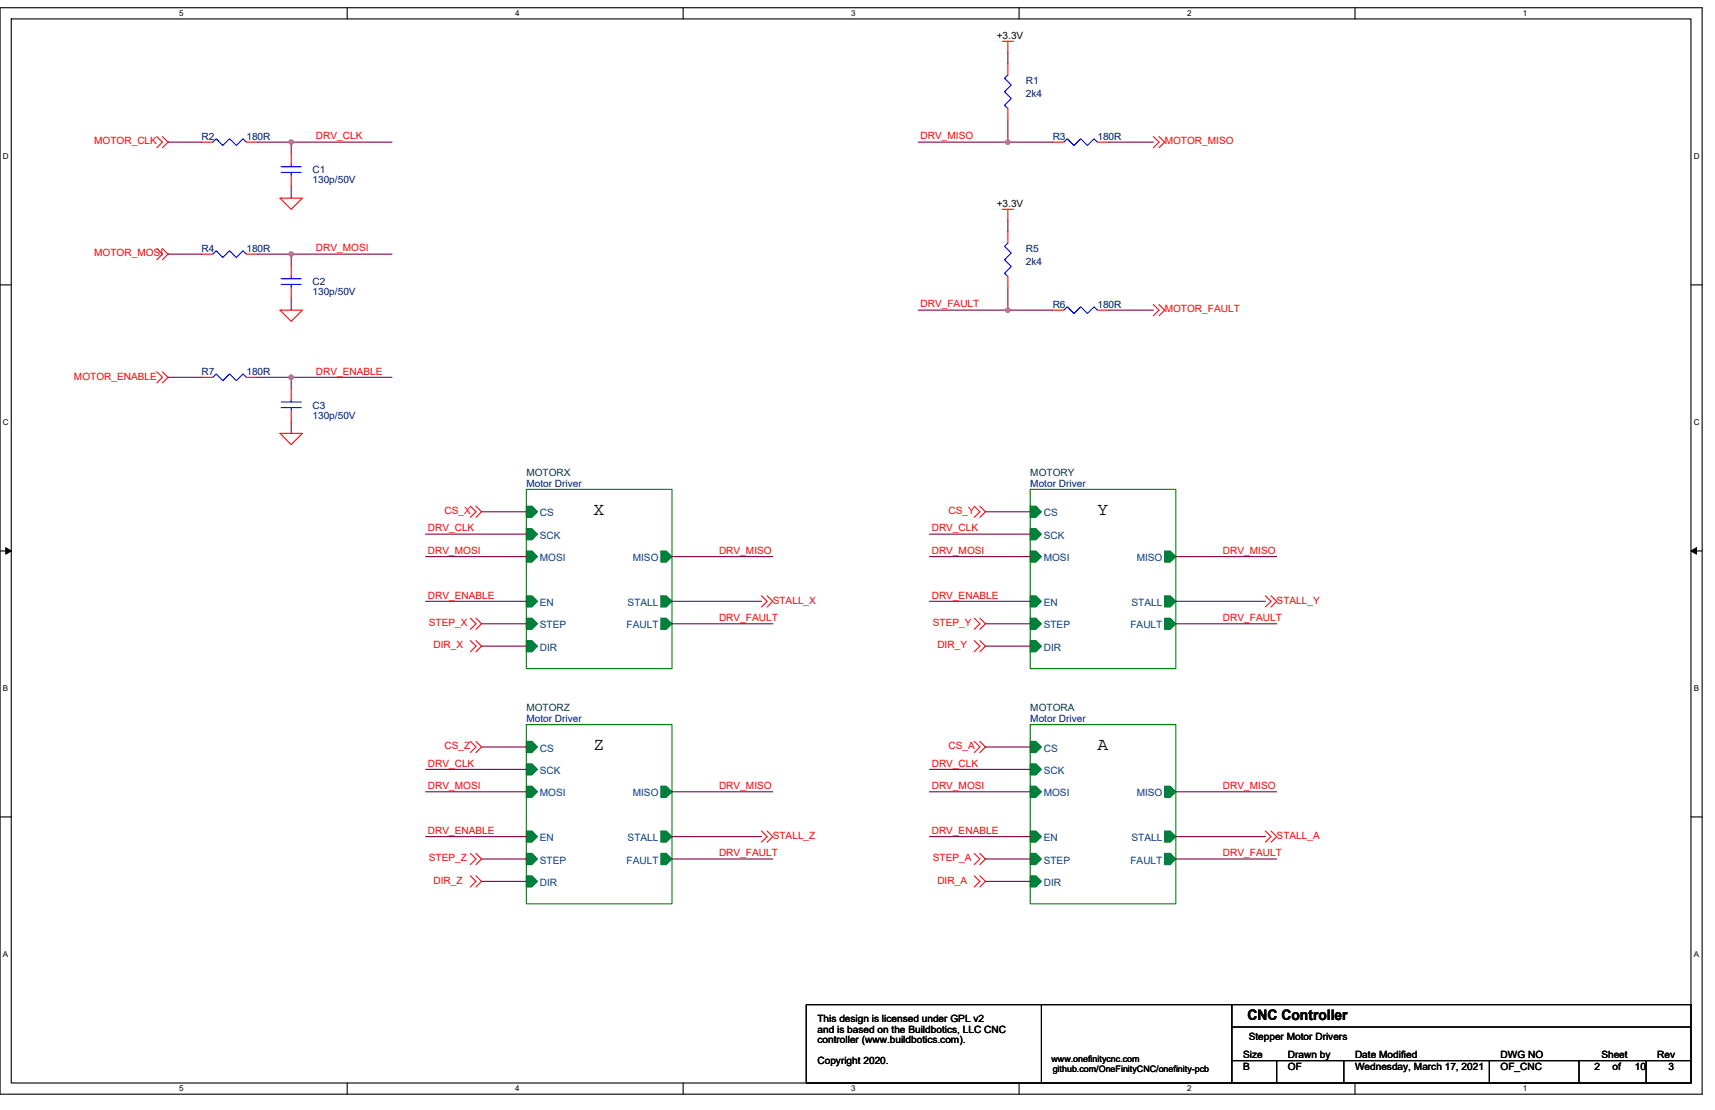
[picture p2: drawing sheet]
<svg xmlns="http://www.w3.org/2000/svg" width="432mm" height="279mm" viewBox="0 0 432 279" stroke-linecap="round" stroke-linejoin="round" font-family="sans-serif">
<path d="M0 1.9h428.6v273.5h-428.6zM2.8 4.8h422.9v267.8h-422.9z" fill="none" stroke="#000" stroke-width=".28"/>
<g fill="#fff">
<path d="M45.1 2.2h1.1v2.3h-1.1z"/>
<path d="M45.1 272.9h1.1v2.3h-1.1z"/>
</g>
<path d="M87.4 1.9v2.9M87.4 272.6v2.8" fill="none" stroke="#000" stroke-width=".28"/>
<g fill="#fff">
<path d="M129.7 2.2h1.1v2.3h-1.1z"/>
<path d="M129.7 272.9h1.1v2.3h-1.1z"/>
</g>
<path d="M172 1.9v2.9M172 272.6v2.8" fill="none" stroke="#000" stroke-width=".28"/>
<g fill="#fff">
<path d="M214.3 2.2h1.1v2.3h-1.1z"/>
<path d="M214.3 272.9h1.1v2.3h-1.1z"/>
</g>
<path d="M256.6 1.9v2.9M256.6 272.6v2.8" fill="none" stroke="#000" stroke-width=".28"/>
<g fill="#fff">
<path d="M298.9 2.2h1.1v2.3h-1.1z"/>
<path d="M298.9 272.9h1.1v2.3h-1.1z"/>
</g>
<path d="M341.2 1.9v2.9M341.2 272.6v2.8" fill="none" stroke="#000" stroke-width=".28"/>
<g fill="#fff">
<path d="M383.5 2.2h1.1v2.3h-1.1z"/>
<path d="M383.5 272.9h1.1v2.3h-1.1z"/>
<path d="M.7 38.2h1.5v2.3h-1.5z"/>
<path d="M426.5 38.2h1.4v2.3h-1.4z"/>
<path d="M.7 105.2h1.5v2.2h-1.5z"/>
<path d="M426.5 105.2h1.4v2.2h-1.4z"/>
</g>
<path d="M0 71.7h2.8M425.7 71.7h2.9" fill="none" stroke="#000" stroke-width=".28"/>
<g fill="#fff">
<path d="M.7 172.1h1.4v2.3h-1.4z"/>
<path d="M426.5 172.1h1.3v2.3h-1.3z"/>
</g>
<path d="M0 138.7h2.8M425.7 138.7h2.9" fill="none" stroke="#000" stroke-width=".28"/>
<path d="M1.4 137.9l1.4 .8-1.4 .8zM425.7 138.7l1.4-.8v1.6z" fill="#000" stroke="#000" stroke-width=".25"/>
<g fill="#fff">
<path d="M.7 239.1h1.4v2.3h-1.4z"/>
<path d="M426.4 239.1h1.4v2.3h-1.4z"/>
</g>
<path d="M0 205.6h2.8M425.7 205.6h2.9M262.2 252.9h-59.2v19.7h59.2M262.2 252.9h48v19.7h-48zM310.2 252.9h115.5v19.7h-115.5M310.2 258.5h115.5M310.2 267h115.5M321.4 267v5.6M338.3 267v5.6M375 267v5.6M397.6 267v5.6M414.5 267v5.6" fill="none" stroke="#000" stroke-width=".28"/>
<g fill="none" stroke="#f00" stroke-width=".28">
<path d="M252.3 10.4h2.9M253.8 10.4v2.8M253.8 16v2.9M39.5 34.4l1.4 1.4-1.4 1.4M40.9 34.4l1.4 1.4-1.4 1.4M50.8 35.8h2.8M62 35.8h2.9M73.3 38.6v2.8M253.8 27.3v2.8M265 35.8h2.9M276.3 35.8h2.8M290.4 34.4l1.4 1.4-1.4 1.4"/>
<path d="M291.8 34.4l1.4 1.4-1.4 1.4M70.5 49.9h5.6l-2.8 2.8zM73.3 44.2v2.9M252.3 52.7h2.9M253.8 52.7v2.8M253.8 58.3v2.9M39.5 62.6l1.4 1.4-1.4 1.4M40.9 62.6l1.4 1.4-1.4 1.4M50.8 64h2.8M62 64h2.9M70.5 78.1h5.6l-2.8 2.8zM73.3 66.8v2.8"/>
<path d="M73.3 72.4v2.8M253.8 69.6v2.8M265 78.1h2.9M276.3 78.1h2.8M290.4 76.7l1.4 1.4-1.4 1.4M291.8 76.7l1.4 1.4-1.4 1.4M39.5 93.6l1.4 1.4-1.4 1.4M40.9 93.6l1.4 1.4-1.4 1.4M50.8 95h2.8M62 95h2.9M73.3 97.8v2.8M70.5 109.1h5.6l-2.8 2.8z"/>
<path d="M73.3 103.4v2.9M118.4 127.4l1.4 1.4-1.4 1.4M119.8 127.4l1.4 1.4-1.4 1.4M245.3 127.4l1.4 1.4-1.4 1.4M246.7 127.4l1.4 1.4-1.4 1.4M118.4 155.6l1.4 1.4-1.4 1.4M119.8 155.6l1.4 1.4-1.4 1.4M191.7 150l1.4 1.4-1.4 1.4M193.1 150l1.5 1.4-1.5 1.4M245.3 155.6l1.4 1.4-1.4 1.4M246.7 155.6l1.4 1.4-1.4 1.4M318.6 150l1.4 1.4-1.4 1.4"/>
<path d="M320 150l1.4 1.4-1.4 1.4M118.4 161.2l1.4 1.4-1.4 1.5M119.8 161.2l1.4 1.4-1.4 1.5M245.3 161.2l1.4 1.4-1.4 1.5M246.7 161.2l1.4 1.4-1.4 1.5M118.4 186.6l1.4 1.4-1.4 1.4M119.8 186.6l1.4 1.4-1.4 1.4M245.3 186.6l1.4 1.4-1.4 1.4M246.7 186.6l1.4 1.4-1.4 1.4M118.4 214.8l1.4 1.4-1.4 1.4M119.8 214.8l1.4 1.4-1.4 1.4M191.7 209.2l1.4 1.4-1.4 1.4"/>
<path d="M193.1 209.2l1.5 1.4-1.5 1.4M245.3 214.8l1.4 1.4-1.4 1.4M246.7 214.8l1.4 1.4-1.4 1.4M318.6 209.2l1.4 1.4-1.4 1.4M320 209.2l1.4 1.4-1.4 1.4M118.4 220.5l1.4 1.3-1.4 1.5M119.8 220.5l1.4 1.3-1.4 1.5M245.3 220.5l1.4 1.3-1.4 1.5M246.7 220.5l1.4 1.3-1.4 1.5"/>
</g>
<g fill="none" stroke="#00f" stroke-width=".28">
<path d="M253.8 18.9l-.9 .8 1.7 1.7-1.7 1.7 1.7 1.7-1.7 1.7 .9 .8M53.6 35.8l.8-.9 1.7 1.7 1.7-1.7 1.7 1.7 1.7-1.7 .8 .9M267.9 35.8l.8-.9 1.7 1.7 1.7-1.7 1.7 1.7 1.7-1.7 .8 .9M70.8 43.4h5.1M70.8 42h5.1M73.3 41.4v.6M73.3 43.4v.8M53.6 64l.8-.9 1.7 1.7 1.7-1.7 1.7 1.7 1.7-1.7 .8 .9M70.8 71.6h5.1M70.8 70.2h5.1M73.3 69.6v.6M73.3 71.6v.8"/>
<path d="M253.8 61.2l-.9 .8 1.7 1.7-1.7 1.7 1.7 1.7-1.7 1.7 .9 .8M267.9 78.1l.8-.9 1.7 1.7 1.7-1.7 1.7 1.7 1.7-1.7 .8 .9M53.6 95l.8-.9 1.7 1.7 1.7-1.7 1.7 1.7 1.7-1.7 .8 .9M70.8 102.6h5.1M70.8 101.2h5.1M73.3 100.6v.6M73.3 102.6v.8"/>
</g>
<g fill="#008040" stroke="#008040" stroke-width=".28">
<path d="M132.5 155.6h1.4l1.4 1.4-1.4 1.4h-1.4z" fill-rule="evenodd"/>
<path d="M132.5 161.2h1.4l1.4 1.4-1.4 1.5h-1.4z" fill-rule="evenodd"/>
<path d="M132.5 150h1.4l1.4 1.4-1.4 1.4h-1.4z" fill-rule="evenodd"/>
<path d="M132.5 127.4h1.4l1.4 1.4-1.4 1.4h-1.4z" fill-rule="evenodd"/>
<path d="M132.5 133.1h1.4l1.4 1.4-1.4 1.4h-1.4z" fill-rule="evenodd"/>
<path d="M132.5 138.7h1.4l1.4 1.4-1.4 1.4h-1.4z" fill-rule="evenodd"/>
<path d="M166.4 138.7h1.4l1.4 1.4-1.4 1.4h-1.4z" fill-rule="evenodd"/>
<path d="M166.4 155.6h1.4l1.4 1.4-1.4 1.4h-1.4z" fill-rule="evenodd"/>
<path d="M166.4 150h1.4l1.4 1.4-1.4 1.4h-1.4z" fill-rule="evenodd"/>
<path d="M259.4 155.6h1.4l1.4 1.4-1.4 1.4h-1.4z" fill-rule="evenodd"/>
<path d="M259.4 161.2h1.4l1.4 1.4-1.4 1.5h-1.4z" fill-rule="evenodd"/>
<path d="M259.4 150h1.4l1.4 1.4-1.4 1.4h-1.4z" fill-rule="evenodd"/>
<path d="M259.4 127.4h1.4l1.4 1.4-1.4 1.4h-1.4z" fill-rule="evenodd"/>
<path d="M259.4 133.1h1.4l1.4 1.4-1.4 1.4h-1.4z" fill-rule="evenodd"/>
<path d="M259.4 138.7h1.4l1.4 1.4-1.4 1.4h-1.4z" fill-rule="evenodd"/>
<path d="M293.2 138.7h1.4l1.5 1.4-1.5 1.4h-1.4z" fill-rule="evenodd"/>
<path d="M293.2 155.6h1.4l1.5 1.4-1.5 1.4h-1.4z" fill-rule="evenodd"/>
<path d="M293.2 150h1.4l1.5 1.4-1.5 1.4h-1.4z" fill-rule="evenodd"/>
<path d="M259.4 214.8h1.4l1.4 1.4-1.4 1.4h-1.4z" fill-rule="evenodd"/>
<path d="M259.4 220.5h1.4l1.4 1.3-1.4 1.5h-1.4z" fill-rule="evenodd"/>
<path d="M259.4 209.2h1.4l1.4 1.4-1.4 1.4h-1.4z" fill-rule="evenodd"/>
<path d="M259.4 186.6h1.4l1.4 1.4-1.4 1.4h-1.4z" fill-rule="evenodd"/>
<path d="M259.4 192.3h1.4l1.4 1.4-1.4 1.4h-1.4z" fill-rule="evenodd"/>
<path d="M259.4 197.9h1.4l1.4 1.4-1.4 1.4h-1.4z" fill-rule="evenodd"/>
<path d="M293.2 197.9h1.4l1.5 1.4-1.5 1.4h-1.4z" fill-rule="evenodd"/>
<path d="M293.2 214.8h1.4l1.5 1.4-1.5 1.4h-1.4z" fill-rule="evenodd"/>
<path d="M293.2 209.2h1.4l1.5 1.4-1.5 1.4h-1.4z" fill-rule="evenodd"/>
<path d="M132.5 214.8h1.4l1.4 1.4-1.4 1.4h-1.4z" fill-rule="evenodd"/>
<path d="M132.5 220.5h1.4l1.4 1.3-1.4 1.5h-1.4z" fill-rule="evenodd"/>
<path d="M132.5 209.2h1.4l1.4 1.4-1.4 1.4h-1.4z" fill-rule="evenodd"/>
<path d="M132.5 186.6h1.4l1.4 1.4-1.4 1.4h-1.4z" fill-rule="evenodd"/>
<path d="M132.5 192.3h1.4l1.4 1.4-1.4 1.4h-1.4z" fill-rule="evenodd"/>
<path d="M132.5 197.9h1.4l1.4 1.4-1.4 1.4h-1.4z" fill-rule="evenodd"/>
<path d="M166.4 197.9h1.4l1.4 1.4-1.4 1.4h-1.4z" fill-rule="evenodd"/>
<path d="M166.4 214.8h1.4l1.4 1.4-1.4 1.4h-1.4z" fill-rule="evenodd"/>
<path d="M166.4 209.2h1.4l1.4 1.4-1.4 1.4h-1.4z" fill-rule="evenodd"/>
</g>
<path d="M132.5 123.2h36.7v45.1h-36.7zM259.4 123.2h36.7v45.1h-36.7zM132.5 182.4h36.7v45.1h-36.7zM259.4 182.4h36.7v45.1h-36.7z" fill="none" stroke="#008000" stroke-width=".28"/>
<g fill="none" stroke="#800040" stroke-width=".28">
<path d="M253.8 13.2v2.8M42.3 35.8h8.5M64.9 35.8h8.4v2.8M73.3 35.8h25.4M231.2 35.8h22.6M253.8 35.8h11.2M253.8 30.1v5.7M279.1 35.8h11.3M73.3 47.1v2.8M253.8 55.5v2.8M42.3 64h8.5M64.9 64h8.4"/>
<path d="M73.3 64h25.4M73.3 64v2.8M73.3 75.2v2.9M231.2 78.1h22.6M253.8 72.4v5.7M253.8 78.1h11.2M279.1 78.1h11.3M42.3 95h8.5M64.9 95h8.4M73.3 95h25.4M73.3 95v2.8M73.3 106.3v2.8"/>
<path d="M107.1 134.5h25.4M121.2 128.8h11.3M234 134.5h25.4M248.1 128.8h11.3M107.1 140.1h25.4M107.1 151.4h25.4M121.2 157h11.3M169.2 151.4h22.5M169.2 140.1h25.4M169.2 157h25.4M234 140.1h25.4M234 151.4h25.4"/>
<path d="M248.1 157h11.3M296.1 140.1h25.3M296.1 157h25.3M296.1 151.4h22.5M121.2 162.6h11.3M248.1 162.6h11.3M107.1 193.7h25.4M107.1 199.3h25.4M121.2 188h11.3M169.2 199.3h25.4M234 199.3h25.4M234 193.7h25.4"/>
<path d="M248.1 188h11.3M296.1 199.3h25.3M107.1 210.6h25.4M121.2 216.2h11.3M169.2 216.2h25.4M169.2 210.6h22.5M234 210.6h25.4M248.1 216.2h11.3M296.1 216.2h25.3M296.1 210.6h22.5M121.2 221.8h11.3M248.1 221.8h11.3"/>
</g>
<g fill="#f0f" stroke="#f0f" stroke-width=".28">
<circle cx="73.3" cy="35.8" r=".56"/>
<circle cx="73.3" cy="64" r=".56"/>
<circle cx="73.3" cy="95" r=".56"/>
<circle cx="253.7" cy="35.8" r=".55"/>
<circle cx="253.7" cy="78.1" r=".55"/>
</g>
<g font-size="4.5">
<text x="149.4" y="129.6">X</text>
<text x="276.3" y="129.6">Y</text>
<text x="149.4" y="188.8">Z</text>
<text x="276.3" y="188.8">A</text>
</g>
<text font-size="3.7" x="314.1" y="256.8">CNC Controller</text>
<g font-size="2.5">
<text x="251" y="9.8">+3.3V</text>
<text x="251" y="52.1">+3.3V</text>
<text x="205.8" y="257.4">This design is licensed under GPL v2</text>
<text x="205.8" y="260">and is based on the Buildbotics, LLC CNC</text>
<text x="205.8" y="262.6">controller (www.buildbotics.com).</text>
<text x="314.4" y="261.9">Stepper Motor Drivers</text>
<text x="205.8" y="267.8">Copyright 2020.</text>
<text x="313" y="266.4">Size</text>
<text x="313" y="269.2">B</text>
<text x="324.3" y="266.4">Drawn by</text>
<text x="324.3" y="269.2">OF</text>
<text x="341.2" y="269.2">Wednesday, March 17, 2021</text>
<text x="341.2" y="266.4">Date Modified</text>
<text x="377.8" y="266.4">DWG NO</text>
<text x="377.8" y="269.2">OF_CNC</text>
<text x="401.5" y="269.2">2</text>
<text x="403.2" y="266.4">Sheet</text>
<text x="406" y="269.2">of</text>
<text x="411.6" y="269.2">10</text>
<text x="417.3" y="266.4">Rev</text>
<text x="420.1" y="269.2">3</text>
</g>
<g font-size="2.5" fill="#000080">
<text x="258.3" y="21.1">R1</text>
<text x="258.3" y="24.5">2k4</text>
<text x="50.8" y="35.2">R2</text>
<text x="62" y="35.2">180R</text>
<text x="265" y="35.2">R3</text>
<text x="276.3" y="35.2">180R</text>
<text x="78.7" y="43.7">C1</text>
<text x="78.7" y="46.2">130p/50V</text>
<text x="50.8" y="63.4">R4</text>
<text x="62" y="63.4">180R</text>
<text x="258.3" y="63.4">R5</text>
<text x="78.7" y="71.9">C2</text>
<text x="258.3" y="66.8">2k4</text>
<text x="78.7" y="74.4">130p/50V</text>
<text x="265" y="77.5">R6</text>
<text x="276.3" y="77.5">180R</text>
<text x="50.8" y="94.4">R7</text>
<text x="62" y="94.4">180R</text>
<text x="78.7" y="102.9">C3</text>
<text x="78.7" y="105.4">130p/50V</text>
<text x="132.5" y="122.6">Motor Driver</text>
<text x="259.4" y="122.6">Motor Driver</text>
<text x="132.5" y="181.8">Motor Driver</text>
<text x="259.4" y="181.8">Motor Driver</text>
</g>
<g font-size="2.5" fill="#f00">
<text x="79.5" y="35.1">DRV_CLK</text>
<text x="231.8" y="35.1">DRV_MISO</text>
<text x="23.7" y="36.3">MOTOR_CLK</text>
<text x="293.2" y="36.3">MOTOR_MISO</text>
<text x="23.7" y="64.5">MOTOR_MOSI</text>
<text x="79.5" y="63.3">DRV_MOSI</text>
<text x="231.8" y="77.4">DRV_FAULT</text>
<text x="293.2" y="78.6">MOTOR_FAULT</text>
<text x="18.6" y="95.5">MOTOR_ENABLE</text>
<text x="79.5" y="94.3">DRV_ENABLE</text>
<text x="112" y="129.4">CS_X</text>
<text x="238.8" y="129.4">CS_Y</text>
<text x="107.7" y="133.8">DRV_CLK</text>
<text x="234.6" y="133.8">DRV_CLK</text>
<text x="107.7" y="139.4">DRV_MOSI</text>
<text x="181" y="139.4">DRV_MISO</text>
<text x="234.6" y="139.4">DRV_MOSI</text>
<text x="307.9" y="139.4">DRV_MISO</text>
<text x="107.7" y="150.7">DRV_ENABLE</text>
<text x="194.6" y="151.9">STALL_X</text>
<text x="234.6" y="150.7">DRV_ENABLE</text>
<text x="321.4" y="151.9">STALL_Y</text>
<text x="108" y="157.6">STEP_X</text>
<text x="181" y="156.3">DRV_FAULT</text>
<text x="234.9" y="157.6">STEP_Y</text>
<text x="307.9" y="156.3">DRV_FAULT</text>
<text x="109.1" y="163.2">DIR_X</text>
<text x="236" y="163.2">DIR_Y</text>
<text x="112" y="188.6">CS_Z</text>
<text x="238.8" y="188.6">CS_A</text>
<text x="107.7" y="193">DRV_CLK</text>
<text x="234.6" y="193">DRV_CLK</text>
<text x="107.7" y="198.6">DRV_MOSI</text>
<text x="181" y="198.6">DRV_MISO</text>
<text x="234.6" y="198.6">DRV_MOSI</text>
<text x="307.9" y="198.6">DRV_MISO</text>
<text x="107.7" y="209.9">DRV_ENABLE</text>
<text x="234.6" y="209.9">DRV_ENABLE</text>
<text x="181" y="215.5">DRV_FAULT</text>
<text x="194.6" y="211.1">STALL_Z</text>
<text x="307.9" y="215.5">DRV_FAULT</text>
<text x="321.4" y="211.1">STALL_A</text>
<text x="108" y="216.8">STEP_Z</text>
<text x="234.9" y="216.8">STEP_A</text>
<text x="109.1" y="222.4">DIR_Z</text>
<text x="236" y="222.4">DIR_A</text>
</g>
<g font-size="2.5" fill="#004040">
<text x="132.5" y="119.8">MOTORX</text>
<text x="259.4" y="119.8">MOTORY</text>
<text x="132.5" y="179">MOTORZ</text>
<text x="259.4" y="179">MOTORA</text>
</g>
<g font-size="2.5" fill="#004080">
<text x="135.9" y="130">CS</text>
<text x="262.8" y="130">CS</text>
<text x="135.9" y="135.6">SCK</text>
<text x="262.8" y="135.6">SCK</text>
<text x="135.9" y="141.2">MOSI</text>
<text x="159.3" y="141.2">MISO</text>
<text x="262.8" y="141.2">MOSI</text>
<text x="286.2" y="141.2">MISO</text>
<text x="135.9" y="152.5">EN</text>
<text x="158" y="152.5">STALL</text>
<text x="262.8" y="152.5">EN</text>
<text x="284.9" y="152.5">STALL</text>
<text x="135.9" y="158.2">STEP</text>
<text x="157.8" y="158.2">FAULT</text>
<text x="262.8" y="158.2">STEP</text>
<text x="284.6" y="158.2">FAULT</text>
<text x="135.9" y="163.8">DIR</text>
<text x="262.8" y="163.8">DIR</text>
<text x="135.9" y="189.2">CS</text>
<text x="262.8" y="189.2">CS</text>
<text x="135.9" y="194.8">SCK</text>
<text x="262.8" y="194.8">SCK</text>
<text x="135.9" y="200.4">MOSI</text>
<text x="159.3" y="200.4">MISO</text>
<text x="262.8" y="200.4">MOSI</text>
<text x="286.2" y="200.4">MISO</text>
<text x="135.9" y="211.7">EN</text>
<text x="158" y="211.7">STALL</text>
<text x="262.8" y="211.7">EN</text>
<text x="284.9" y="211.7">STALL</text>
<text x="135.9" y="217.4">STEP</text>
<text x="157.8" y="217.4">FAULT</text>
<text x="262.8" y="217.4">STEP</text>
<text x="284.6" y="217.4">FAULT</text>
<text x="135.9" y="223">DIR</text>
<text x="262.8" y="223">DIR</text>
</g>
<g font-size="2.2">
<text x="264.8" y="267.3">www.onefinitycnc.com</text>
<text x="265" y="269.9">github.com/OneFinityCNC/onefinity-pcb</text>
</g>
<g font-size="2">
<text x="45.1" y="4.1">5</text>
<text x="129.7" y="4.1">4</text>
<text x="214.3" y="4.1">3</text>
<text x="298.9" y="4.1">2</text>
<text x="383.5" y="4.1">1</text>
<text x=".7" y="40">D</text>
<text x="426.5" y="40">D</text>
<text x=".7" y="107">C</text>
<text x="426.5" y="107">C</text>
<text x=".7" y="174">B</text>
<text x="426.5" y="174">B</text>
<text x=".7" y="240.9">A</text>
<text x="426.5" y="240.9">A</text>
<text x="45.1" y="274.7">5</text>
<text x="129.7" y="274.7">4</text>
<text x="214.3" y="274.7">3</text>
<text x="298.9" y="274.7">2</text>
<text x="383.5" y="274.7">1</text>
</g>
</svg>
